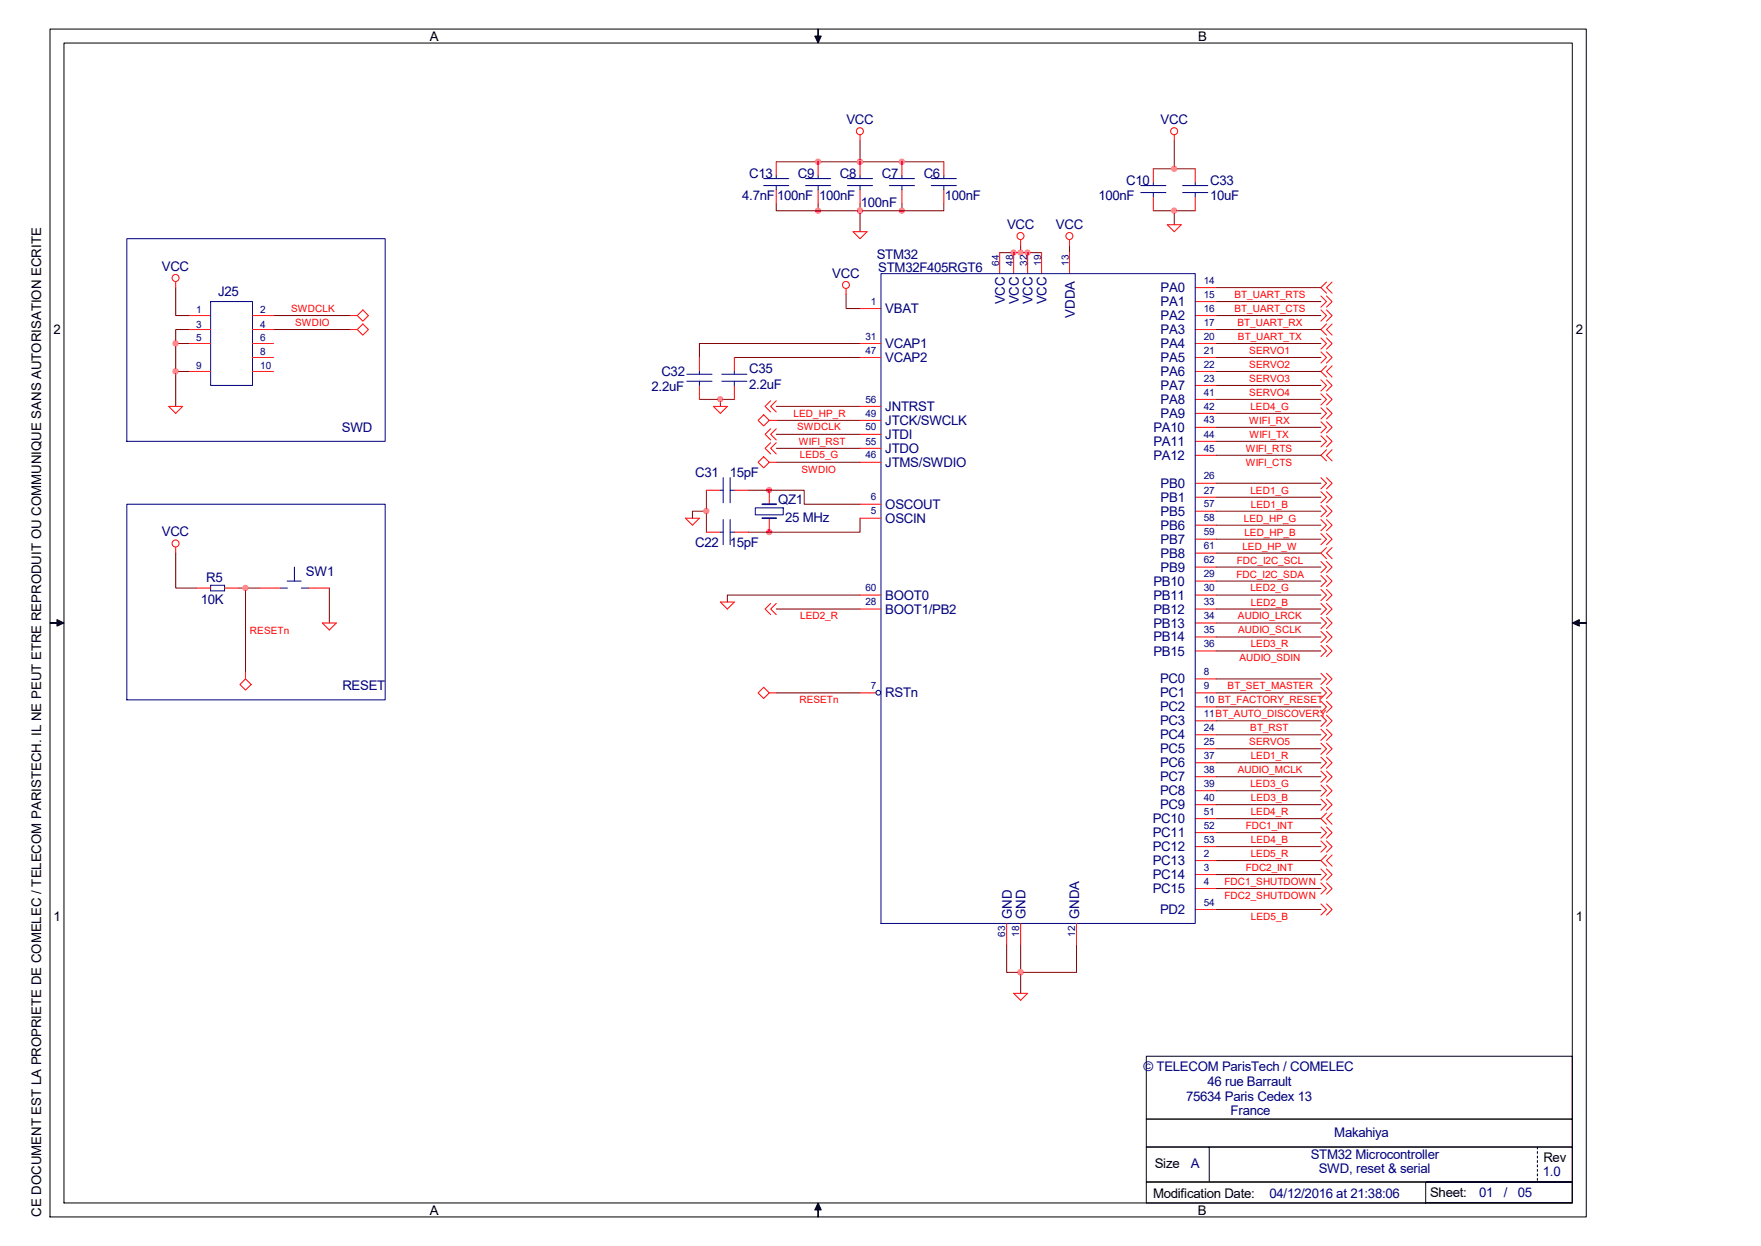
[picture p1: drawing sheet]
<svg xmlns="http://www.w3.org/2000/svg" width="297mm" height="210mm" viewBox="0 0 297 210" stroke-linecap="round" stroke-linejoin="round" font-family="sans-serif">
<g fill="none" stroke="#800000" stroke-width=".17">
<path d="M130.9 34.3v1.2h28.3v-1.2M130.9 27.3h28.3M138 27.3h.1M138 34.3v1.2M145.1 27.3h.1M145.1 23.7v3.6M145.1 34.3v4.8M152.1 27.3h.1M152.1 34.3v1.2M194.5 28.5h7.1M194.5 35.5h7.1M198.1 23.7v4.8"/>
<path d="M198.1 35.5v2.4M29.6 48.5v4.7h2.4M29.6 57.9h2.4M32 55.5h-2.4v13M46.1 53.2h13M46.1 55.5h13M142.7 49.7v2.3h2.4M145.1 57.9h-27.1v2.4M168.6 42.6h7.1M171 42.6h.1M172.1 41.4v1.2M173.3 42.6h.1"/>
<path d="M180.4 41.4v1.2M205.1 48.5h17.7M205.1 50.8h17.7M205.1 53.2h17.7M205.1 55.5h17.7M205.1 57.9h17.7M29.6 62.6h2.4M118 67.3h5.9M121.5 67.3v1.2M123.9 60.3h21.2M130.9 68.5h14.2M130.9 77.9h14.2"/>
<path d="M130.9 73.2h14.2M130.9 70.9h14.2M130.9 75.6h14.2M205.1 60.3h17.7M205.1 62.6h17.7M205.1 65h17.7M205.1 67.3h17.7M205.1 69.7h17.7M205.1 72h17.7M205.1 74.4h17.7M205.1 76.7h17.7M29.6 93.2v5.9h3.6"/>
<path d="M40.2 99.1h3.6M41.4 99.1v14.2M55.5 99.1v5.9M119.1 82.6v7.1M119.1 86.2h-2.3v1.1M126.2 82.6h9.4v2.4h9.5M129.7 89.7h.1M129.7 82.6h.1M145.1 87.3v2.4h-18.9M205.1 81.5h17.7M205.1 83.8h17.7M205.1 97.9h17.7"/>
<path d="M205.1 86.2h17.7M205.1 93.2h17.7M205.1 95.6h17.7M205.1 88.5h17.7M205.1 90.9h17.7M130.9 116.8h14.2M130.9 102.7h14.2M145.1 100.3h-22.4v1.2M205.1 114.4h17.7M205.1 116.8h17.7M205.1 119.1h17.7M205.1 102.7h17.7"/>
<path d="M205.1 100.3h17.7M205.1 105h17.7M205.1 107.4h17.7M205.1 109.7h17.7M205.1 126.2h17.7M205.1 128.6h17.7M205.1 130.9h17.7M205.1 133.3h17.7M205.1 135.6h17.7M205.1 121.5h17.7M205.1 123.9h17.7M205.1 138h17.7"/>
<path d="M169.8 159.2v4.7h11.8v-4.7M172.1 159.2v8.2M205.1 147.4h17.7M205.1 149.8h17.7M205.1 145.1h17.7M205.1 142.7h17.7M205.1 153.3h17.7M205.1 140.3h17.7"/>
</g>
<g fill="#f0f" stroke="#f0f" stroke-width=".17">
<circle cx="172.1" cy="163.9" r=".45"/>
<circle cx="152.1" cy="35.5" r=".45"/>
<circle cx="145" cy="35.5" r=".45"/>
<circle cx="138" cy="35.5" r=".45"/>
<circle cx="198" cy="35.5" r=".45"/>
<circle cx="152.1" cy="27.3" r=".45"/>
<circle cx="145" cy="27.3" r=".45"/>
<circle cx="138" cy="27.3" r=".45"/>
<circle cx="198" cy="28.4" r=".45"/>
<circle cx="173.3" cy="42.6" r=".45"/>
<circle cx="170.9" cy="42.6" r=".45"/>
<circle cx="172.1" cy="42.6" r=".45"/>
<circle cx="129.7" cy="89.7" r=".45"/>
<circle cx="129.7" cy="82.6" r=".45"/>
<circle cx="119.1" cy="86.1" r=".45"/>
<circle cx="29.6" cy="57.9" r=".45"/>
<circle cx="29.6" cy="62.6" r=".45"/>
<circle cx="121.5" cy="67.3" r=".45"/>
<circle cx="41.4" cy="99.1" r=".45"/>
</g>
<g fill="#000" stroke="#000" stroke-width=".17">
<path d="M138 4.9v1.2h.5l-.5 1.2-.6-1.2h.6z" fill-rule="evenodd"/>
<path d="M8.4 105h1.2v-.6l1.2 .6-1.2 .5v-.5z" fill-rule="evenodd"/>
<path d="M265.2 105l1.2-.6v.6h1.1h-1.1v.5z" fill-rule="evenodd"/>
<path d="M138 202.8l.5 1.1h-.5v1.2v-1.2h-.6z" fill-rule="evenodd"/>
</g>
<g fill="none" stroke="#000" stroke-width=".17">
<path d="M8.4 4.9h259.1v200.2h-259.1zM10.8 7.3h254.4v195.5h-254.4zM193.3 178h71.9v10.6h-71.9zM193.3 199.2h71.9v3.6h-71.9zM193.3 188.6h71.9v4.7h-71.9zM193.3 193.3h71.9v5.9h-71.9zM203.9 193.3v5.9M240.5 199.2h24.7v3.6h-24.7zM259.3 193.3v.4M259.3 194.1v.3M259.3 194.8v.4M259.3 195.6v.3"/>
<path d="M259.3 196.4v.3M259.3 197.1v.3M259.3 197.9v.3M259.3 198.6v.3"/>
</g>
<g fill="none" stroke="#f00" stroke-width=".17">
<path d="M130.9 27.3v2.3M130.9 32v2.3M138 27.3v2.3M138 32v2.3M143.9 39.1h2.3l-1.1 1.1zM145.1 22.8v.9M145.1 27.3v2.3M145.1 32v2.3M152.1 27.3v2.3M152.1 32v2.3M159.2 27.3v2.3M159.2 32v2.3"/>
<path d="M194.5 28.5v2.3M194.5 33.2v2.3M196.9 37.9h2.3l-1.1 1.2zM198.1 22.8v.9M201.6 28.5v2.3M201.6 33.2v2.3M29.6 47.5v1M32 53.2h3.5M32 55.5h3.5M32 57.9h3.5M42.6 53.2h3.5M42.6 55.5h3.5"/>
<path d="M42.6 57.9h3.5M59.1 53.2h1.2M59.1 55.5h1.2M60.3 55.5l.9-.9 .9 .9-.9 1zM60.3 53.2l.9-1 .9 1-.9 .9zM142.7 48.7v1M145.1 57.9h3.5M145.1 52h3.5M168.6 42.6v3.5M171 42.6v3.5M172.1 40.4v1M173.3 42.6v3.5"/>
<path d="M175.7 42.6v3.5M180.4 40.4v1M180.4 42.6v3.5M201.6 48.5h3.5M201.6 50.8h3.5M201.6 53.2h3.5M201.6 55.5h3.5M201.6 57.9h3.5M222.8 49.9l.9 .9-.9 1M222.8 52.2l.9 1-.9 .9M222.8 57l.9 .9-.9 .9M222.8 59.3l.9 1-.9 .9"/>
<path d="M223.7 47.5l-.9 1 .9 .9M223.7 49.9l1 .9-1 1M223.7 52.2l1 1-1 .9M223.7 54.6l-.9 .9 .9 1M223.7 57l1 .9-1 .9M223.7 59.3l1 1-1 .9M224.7 47.5l-1 1 1 .9M224.7 54.6l-1 .9 1 1M28.5 68.5h2.3l-1.2 1.2zM32 62.6h3.5M42.6 60.3h3.5M42.6 62.6h3.5"/>
<path d="M118 60.3v2.3M118 65v2.3M120.3 68.5h2.4l-1.2 1.2zM123.9 60.3v2.3M123.9 65v2.3M128.8 77l.9 .9-.9 1-.9-1zM128.8 69.9l.9 1-.9 .9-.9-.9zM129.7 70.9h1.2M129.7 77.9h1.2M130 67.6l-1 .9 1 .9M130 72.3l-1 .9 1 1M130 74.6l-1 1 1 .9"/>
<path d="M130.9 67.6l-.9 .9 .9 .9M130.9 72.3l-.9 .9 .9 1M130.9 74.6l-.9 1 .9 .9M145.1 60.3h3.5M145.1 68.5h3.5M145.1 70.9h3.5M145.1 73.2h3.5M145.1 75.6h3.5M145.1 77.9h3.5M201.6 60.3h3.5M201.6 62.6h3.5M201.6 65h3.5"/>
<path d="M201.6 67.3h3.5M201.6 69.7h3.5M201.6 72h3.5M201.6 74.4h3.5M201.6 76.7h3.5M222.8 64l.9 1-.9 .9M222.8 66.4l.9 .9-.9 1M222.8 68.7l.9 1-.9 .9M222.8 71.1l.9 .9-.9 1M222.8 73.4l.9 1-.9 .9M223.7 61.7l-.9 .9 .9 1M223.7 64l1 1-1 .9"/>
<path d="M223.7 66.4l1 .9-1 1M223.7 68.7l1 1-1 .9M223.7 71.1l1 .9-1 1M223.7 73.4l1 1-1 .9M223.7 75.8l-.9 .9 .9 1M224.7 61.7l-1 .9 1 1M224.7 75.8l-1 .9 1 1M29.6 92.2v1M33.2 99.1h2.3M37.9 99.1h2.3M43.8 99.1h3.5M52 99.1h3.5"/>
<path d="M115.6 87.3h2.4l-1.2 1.2zM119.1 89.7h2.4M119.1 82.6h2.4M123.9 89.7h2.3M123.9 82.6h2.3M129.7 82.6v2.4M129.7 87.3v2.4M145.1 87.3h3.5M145.1 85h3.5M201.6 81.5h3.5M201.6 83.8h3.5M201.6 86.2h3.5"/>
<path d="M201.6 88.5h3.5M201.6 90.9h3.5M201.6 93.2h3.5M201.6 95.6h3.5M201.6 97.9h3.5M222.8 80.5l.9 1-.9 .9M222.8 82.9l.9 .9-.9 1M222.8 97l.9 .9-.9 1M222.8 99.4l.9 .9-.9 .9M222.8 85.2l.9 1-.9 .9M222.8 94.6l.9 1-.9 .9M222.8 87.6l.9 .9-.9 1"/>
<path d="M222.8 89.9l.9 1-.9 .9M223.7 80.5l1 1-1 .9M223.7 82.9l1 .9-1 1M223.7 97l1 .9-1 1M223.7 99.4l1 .9-1 .9M223.7 85.2l1 1-1 .9M223.7 92.3l-.9 .9 .9 1M223.7 94.6l1 1-1 .9M223.7 87.6l1 .9-1 1M223.7 89.9l1 1-1 .9M224.7 92.3l-1 .9 1 1M41.4 114.4l1 1-1 .9-.9-.9z"/>
<path d="M41.4 113.3v1.1M54.4 105h2.3l-1.2 1.2zM121.5 101.5h2.4l-1.2 1.2zM128.8 115.8l.9 1-.9 .9-.9-.9zM129.7 116.8h1.2M130 101.7l-1 1 1 .9M130.9 101.7l-.9 1 .9 .9M145.1 100.3h3.5M145.1 102.7h3.5M145.1 116.8h2.7M201.6 100.3h3.5M201.6 102.7h3.5"/>
<path d="M201.6 105h3.5M201.6 107.4h3.5M201.6 109.7h3.5M201.6 114.4h3.5M201.6 116.8h3.5M201.6 119.1h3.5M222.8 113.5l.9 .9-.9 1M222.8 115.8l.9 1-.9 .9M222.8 118.2l.9 .9-.9 1M222.8 104.1l.9 .9-.9 .9M222.8 106.4l.9 1-.9 .9M222.8 108.8l.9 .9-.9 1"/>
<path d="M222.8 101.7l.9 1-.9 .9M223.7 113.5l1 .9-1 1M223.7 115.8l1 1-1 .9M223.7 118.2l1 .9-1 1M223.7 104.1l1 .9-1 .9M223.7 106.4l1 1-1 .9M223.7 108.8l1 .9-1 1M223.7 101.7l1 1-1 .9M201.6 121.5h3.5M201.6 123.9h3.5M201.6 126.2h3.5M201.6 128.6h3.5"/>
<path d="M201.6 130.9h3.5M201.6 133.3h3.5M201.6 135.6h3.5M201.6 138h3.5M222.8 125.3l.9 .9-.9 1M222.8 127.6l.9 1-.9 .9M222.8 130l.9 .9-.9 1M222.8 132.3l.9 1-.9 .9M222.8 134.7l.9 .9-.9 1M222.8 120.6l.9 .9-.9 .9M222.8 122.9l.9 1-.9 .9M222.8 139.4l.9 .9-.9 1"/>
<path d="M223.7 125.3l1 .9-1 1M223.7 127.6l1 1-1 .9M223.7 130l1 .9-1 1M223.7 132.3l1 1-1 .9M223.7 134.7l1 .9-1 1M223.7 120.6l1 .9-1 .9M223.7 122.9l1 1-1 .9M223.7 139.4l1 .9-1 1M223.7 137l-.9 1 .9 .9M224.7 137l-1 1 1 .9M169.8 155.7v3.5M172.1 155.7v3.5"/>
<path d="M181.6 155.7v3.5M201.6 140.3h3.5M201.6 142.7h3.5M201.6 145.1h3.5M201.6 147.4h3.5M201.6 149.8h3.5M201.6 153.3h3.5M222.8 146.5l.9 .9-.9 .9M222.8 148.8l.9 1-.9 .9M222.8 141.8l.9 .9-.9 .9M222.8 152.4l.9 .9-.9 .9M223.7 146.5l1 .9-1 .9"/>
<path d="M223.7 148.8l1 1-1 .9M223.7 144.1l-.9 1 .9 .9M223.7 141.8l1 .9-1 .9M223.7 152.4l1 .9-1 .9M224.7 144.1l-1 1 1 .9M171 167.4h2.3l-1.2 1.2z"/>
<circle cx="145" cy="22.1" r=".59"/>
<circle cx="172.1" cy="39.8" r=".59"/>
<circle cx="180.4" cy="39.8" r=".59"/>
<circle cx="198" cy="22.1" r=".59"/>
<circle cx="29.6" cy="46.9" r=".59"/>
<circle cx="142.7" cy="48" r=".59"/>
<circle cx="29.6" cy="91.6" r=".59"/>
</g>
<g fill="none" stroke="#000080" stroke-width=".17">
<path d="M128.8 30.1h4.2M128.8 31.3h4.2M130.9 29.6v.5M130.9 31.3v.7M135.9 30.1h4.2M135.9 31.3h4.2M138 29.6v.5M138 31.3v.7M142.9 30.1h4.3M142.9 31.3h4.3M145.1 29.6v.5M145.1 31.3v.7"/>
<path d="M150 30.1h4.2M150 31.3h4.2M152.1 29.6v.5M152.1 31.3v.7M157.1 30.1h4.2M157.1 31.3h4.2M159.2 29.6v.5M159.2 31.3v.7M192.4 31.3h4.2M192.4 32.5h4.2M194.5 30.8v.5M194.5 32.5v.7"/>
<path d="M199.5 31.3h4.2M199.5 32.5h4.2M201.6 30.8v.5M201.6 32.5v.7M21.4 40.2h43.6v34.2h-43.6zM35.5 50.8h7.1v14.2h-7.1zM148.6 46.1h53v109.6h-53zM115.8 63.1h4.3M115.8 64.3h4.3M118 62.6v.5M118 64.3v.7M121.7 63.1h4.3"/>
<path d="M121.7 64.3h4.3M123.9 62.6v.5M123.9 64.3v.7M21.4 85h43.6v33h-43.6zM35.5 98.6h2.4v1h-2.4zM47.3 99.1h1.2M48.4 97.9h2.4M49.7 95.6v2.3M50.8 99.1h1.2M121.5 89.7h.5M121.5 82.6h.5M122 80.5v4.3"/>
<path d="M122 87.6v4.2M123.1 80.5v4.3M123.1 87.6v4.2M123.1 89.7h.8M123.1 82.6h.8M127.4 85.6h4.7v1.2h-4.7z"/>
<circle cx="148.1" cy="116.8" r=".4"/>
</g>
<path d="M128.6 85h2.3M128.6 87.3h2.3" fill="none" stroke="#000080" stroke-width=".28"/>
<g font-size="2.2">
<text x="72.5" y="6.9">A</text>
<text x="202.1" y="6.9">B</text>
<text x="9" y="56.3">2</text>
<text x="265.8" y="56.3">2</text>
<text x="9" y="155.2">1</text>
<text x="265.8" y="155.2">1</text>
<text x="194.8" y="196.8">Size</text>
<text x="260.3" y="195.8">Rev</text>
<text x="194.5" y="201.8">Modification Date:</text>
<text x="241.2" y="201.8">Sheet:</text>
<text x="6.9" y="205.1" transform="rotate(-90 6.9 205.1)">CE DOCUMENT EST LA PROPRIETE DE COMELEC / TELECOM PARISTECH. IL NE PEUT ETRE REPRODUIT OU COMMUNIQUE SANS AUTORISATION ECRITE</text>
<text x="72.5" y="204.7">A</text>
<text x="202" y="204.7">B</text>
</g>
<g font-size="2.2" fill="#000080">
<text x="142.7" y="20.9">VCC</text>
<text x="195.7" y="20.9">VCC</text>
<text x="126.4" y="30">C13</text>
<text x="134.6" y="30">C9</text>
<text x="141.6" y="30">C8</text>
<text x="148.7" y="30">C7</text>
<text x="155.8" y="30">C6</text>
<text x="125.2" y="33.7">4.7nF</text>
<text x="131.1" y="33.7">100nF</text>
<text x="138.1" y="33.7">100nF</text>
<text x="145.2" y="34.9">100nF</text>
<text x="159.3" y="33.7">100nF</text>
<text x="185.3" y="33.7">100nF</text>
<text x="189.9" y="31.2">C10</text>
<text x="204.1" y="33.7">10uF</text>
<text x="204.1" y="31.2">C33</text>
<text x="169.8" y="38.6">VCC</text>
<text x="178.1" y="38.6">VCC</text>
<text x="27.3" y="45.6">VCC</text>
<text x="140.4" y="46.8">VCC</text>
<text x="147.9" y="43.6">STM32</text>
<text x="148.1" y="45.8">STM32F405RGT6</text>
<text x="36.8" y="50">J25</text>
<text x="149.3" y="52.8">VBAT</text>
<text x="169.5" y="51.3" transform="rotate(-90 169.5 51.3)">VCC</text>
<text x="171.8" y="51.3" transform="rotate(-90 171.8 51.3)">VCC</text>
<text x="174.2" y="51.3" transform="rotate(-90 174.2 51.3)">VCC</text>
<text x="176.5" y="51.3" transform="rotate(-90 176.5 51.3)">VCC</text>
<text x="181.3" y="53.6" transform="rotate(-90 181.3 53.6)">VDDA</text>
<text x="195.7" y="49.2">PA0</text>
<text x="195.7" y="51.6">PA1</text>
<text x="195.7" y="54">PA2</text>
<text x="149.3" y="58.7">VCAP1</text>
<text x="195.7" y="56.3">PA3</text>
<text x="195.7" y="58.7">PA4</text>
<text x="109.9" y="65.8">2.2uF</text>
<text x="111.5" y="63.5">C32</text>
<text x="126.4" y="62.9">C35</text>
<text x="126.4" y="65.5">2.2uF</text>
<text x="149.3" y="61">VCAP2</text>
<text x="195.7" y="61">PA5</text>
<text x="195.7" y="63.4">PA6</text>
<text x="195.7" y="65.7">PA7</text>
<text x="149.3" y="71.6">JTCK/SWCLK</text>
<text x="149.3" y="69.3">JNTRST</text>
<text x="195.7" y="68.1">PA8</text>
<text x="195.7" y="70.4">PA9</text>
<text x="57.7" y="72.8">SWD</text>
<text x="149.3" y="76.3">JTDO</text>
<text x="149.3" y="74">JTDI</text>
<text x="194.5" y="72.8">PA10</text>
<text x="194.5" y="75.1">PA11</text>
<text x="194.5" y="77.5">PA12</text>
<text x="117.3" y="80.4">C31</text>
<text x="123.1" y="80.4">15pF</text>
<text x="149.3" y="78.7">JTMS/SWDIO</text>
<text x="195.7" y="82.2">PB0</text>
<text x="131.2" y="85">QZ1</text>
<text x="132.4" y="87.9">25 MHz</text>
<text x="149.3" y="85.8">OSCOUT</text>
<text x="149.3" y="88.1">OSCIN</text>
<text x="195.7" y="89.3">PB6</text>
<text x="195.7" y="86.9">PB5</text>
<text x="195.7" y="84.6">PB1</text>
<text x="27.3" y="90.4">VCC</text>
<text x="117.3" y="92.2">C22</text>
<text x="123.1" y="92.2">15pF</text>
<text x="195.7" y="94">PB8</text>
<text x="195.7" y="91.7">PB7</text>
<text x="33.9" y="101.8">10K</text>
<text x="34.8" y="98.1">R5</text>
<text x="51.6" y="97.2">SW1</text>
<text x="149.3" y="101">BOOT0</text>
<text x="194.5" y="101">PB11</text>
<text x="194.5" y="98.7">PB10</text>
<text x="195.7" y="96.4">PB9</text>
<text x="149.3" y="103.4">BOOT1/PB2</text>
<text x="194.5" y="103.4">PB12</text>
<text x="194.5" y="105.8">PB13</text>
<text x="194.5" y="108.1">PB14</text>
<text x="194.5" y="110.5">PB15</text>
<text x="57.7" y="116.4">RESET</text>
<text x="149.3" y="117.6">RSTn</text>
<text x="195.7" y="119.9">PC2</text>
<text x="195.7" y="117.6">PC1</text>
<text x="195.7" y="115.2">PC0</text>
<text x="195.7" y="122.3">PC3</text>
<text x="195.7" y="124.6">PC4</text>
<text x="195.7" y="129.3">PC6</text>
<text x="195.7" y="131.7">PC7</text>
<text x="195.7" y="127">PC5</text>
<text x="195.7" y="136.4">PC9</text>
<text x="195.7" y="134">PC8</text>
<text x="194.4" y="143.5">PC12</text>
<text x="194.4" y="138.8">PC10</text>
<text x="194.4" y="141.1">PC11</text>
<text x="194.4" y="145.8">PC13</text>
<text x="194.4" y="148.2">PC14</text>
<text x="170.6" y="154.9" transform="rotate(-90 170.6 154.9)">GND</text>
<text x="173" y="154.9" transform="rotate(-90 173 154.9)">GND</text>
<text x="182" y="154.9" transform="rotate(-90 182 154.9)">GNDA</text>
<text x="194.4" y="150.5">PC15</text>
<text x="195.7" y="154.1">PD2</text>
<text x="192.9" y="180.5">© TELECOM ParisTech / COMELEC</text>
<text x="200.1" y="185.5">75634 Paris Cedex 13</text>
<text x="203.7" y="183">46 rue Barrault</text>
<text x="207.6" y="188">France</text>
<text x="225" y="191.6">Makahiya</text>
<text x="200.9" y="196.8">A</text>
<text x="221.1" y="195.3">STM32 Microcontroller</text>
<text x="222.4" y="197.8">SWD, reset &amp; serial</text>
<text x="214.1" y="201.8">04/12/2016 at 21:38:06</text>
<text x="249.5" y="201.8">01</text>
<text x="253.6" y="201.8">/</text>
<text x="256" y="201.8">05</text>
<text x="260.2" y="198.2">1.0</text>
</g>
<g font-size="1.7" fill="#000080">
<text x="168.5" y="44.8" transform="rotate(-90 168.5 44.8)">64</text>
<text x="170.9" y="44.8" transform="rotate(-90 170.9 44.8)">48</text>
<text x="173.2" y="44.8" transform="rotate(-90 173.2 44.8)">32</text>
<text x="175.6" y="44.8" transform="rotate(-90 175.6 44.8)">19</text>
<text x="180.3" y="44.8" transform="rotate(-90 180.3 44.8)">13</text>
<text x="203" y="47.8">14</text>
<text x="33.1" y="52.8">1</text>
<text x="43.9" y="52.8">2</text>
<text x="146.9" y="51.4">1</text>
<text x="203" y="50.2">15</text>
<text x="203" y="52.5">16</text>
<text x="33.1" y="57.5">5</text>
<text x="33.1" y="55.2">3</text>
<text x="43.9" y="59.9">8</text>
<text x="43.9" y="57.5">6</text>
<text x="43.9" y="55.2">4</text>
<text x="146" y="57.3">31</text>
<text x="146" y="59.6">47</text>
<text x="203" y="54.9">17</text>
<text x="203" y="57.3">20</text>
<text x="203" y="59.6">21</text>
<text x="33.1" y="62.2">9</text>
<text x="43.9" y="62.2">10</text>
<text x="203" y="62">22</text>
<text x="203" y="64.3">23</text>
<text x="146" y="67.9">56</text>
<text x="146" y="70.2">49</text>
<text x="203" y="66.7">41</text>
<text x="203" y="69">42</text>
<text x="203" y="71.4">43</text>
<text x="146" y="72.6">50</text>
<text x="146" y="74.9">55</text>
<text x="146" y="77.3">46</text>
<text x="203" y="73.7">44</text>
<text x="203" y="76.1">45</text>
<text x="203" y="80.8">26</text>
<text x="203" y="83.2">27</text>
<text x="146.9" y="86.7">5</text>
<text x="146.9" y="84.3">6</text>
<text x="203" y="85.5">57</text>
<text x="203" y="87.9">58</text>
<text x="203" y="90.3">59</text>
<text x="203" y="92.6">61</text>
<text x="203" y="95">62</text>
<text x="146" y="99.7">60</text>
<text x="203" y="97.3">29</text>
<text x="203" y="99.7">30</text>
<text x="146" y="102">28</text>
<text x="203" y="102">33</text>
<text x="203" y="104.4">34</text>
<text x="203" y="106.7">35</text>
<text x="203" y="109.1">36</text>
<text x="203" y="113.8">8</text>
<text x="146.9" y="116.2">7</text>
<text x="203" y="116.2">9</text>
<text x="203" y="118.5">10 BT_FACTORY_RESET</text>
<text x="203" y="120.9">11BT_AUTO_DISCOVERY</text>
<text x="203" y="123.2">24</text>
<text x="203" y="125.6">25</text>
<text x="203" y="127.9">37</text>
<text x="203" y="130.3">38</text>
<text x="203" y="132.6">39</text>
<text x="203" y="135">40</text>
<text x="203" y="137.3">51</text>
<text x="203" y="139.7">52</text>
<text x="203" y="142.1">53</text>
<text x="203" y="144.4">2</text>
<text x="203" y="146.8">3</text>
<text x="203" y="149.1">4</text>
<text x="203" y="152.7">54</text>
<text x="169.5" y="157.9" transform="rotate(-90 169.5 157.9)">63</text>
<text x="171.9" y="157.9" transform="rotate(-90 171.9 157.9)">18</text>
<text x="181.4" y="157.9" transform="rotate(-90 181.4 157.9)">12</text>
</g>
<g font-size="1.7" fill="#f00">
<text x="49.1" y="52.5">SWDCLK</text>
<text x="208.2" y="50.2">BT_UART_RTS</text>
<text x="208.2" y="52.6">BT_UART_CTS</text>
<text x="49.8" y="54.9">SWDIO</text>
<text x="208.7" y="54.9">BT_UART_RX</text>
<text x="208.8" y="57.3">BT_UART_TX</text>
<text x="210.7" y="59.6">SERVO1</text>
<text x="210.7" y="62">SERVO2</text>
<text x="210.7" y="64.4">SERVO3</text>
<text x="133.9" y="70.2">LED_HP_R</text>
<text x="210.7" y="66.7">SERVO4</text>
<text x="210.7" y="71.4">WIFI_RX</text>
<text x="210.9" y="69.1">LED4_G</text>
<text x="134.5" y="72.6">SWDCLK</text>
<text x="134.7" y="74.9">WIFI_RST</text>
<text x="134.9" y="77.3">LED5_G</text>
<text x="210.1" y="76.2">WIFI_RTS</text>
<text x="210.7" y="73.8">WIFI_TX</text>
<text x="135.2" y="79.7">SWDIO</text>
<text x="210.1" y="78.5">WIFI_CTS</text>
<text x="210.9" y="83.2">LED1_G</text>
<text x="209.8" y="87.9">LED_HP_G</text>
<text x="211" y="85.6">LED1_B</text>
<text x="208.6" y="95">FDC_I2C_SCL</text>
<text x="209.5" y="92.6">LED_HP_W</text>
<text x="209.9" y="90.3">LED_HP_B</text>
<text x="208.5" y="97.4">FDC_I2C_SDA</text>
<text x="210.9" y="99.7">LED2_G</text>
<text x="42.2" y="106.8">RESETn</text>
<text x="135" y="104.4">LED2_R</text>
<text x="208.8" y="104.4">AUDIO_LRCK</text>
<text x="208.8" y="106.8">AUDIO_SCLK</text>
<text x="211" y="102.1">LED2_B</text>
<text x="209" y="111.5">AUDIO_SDIN</text>
<text x="210.9" y="109.1">LED3_R</text>
<text x="134.8" y="118.5">RESETn</text>
<text x="207.1" y="116.2">BT_SET_MASTER</text>
<text x="210.7" y="125.6">SERVO5</text>
<text x="210.9" y="123.3">BT_RST</text>
<text x="208.7" y="130.3">AUDIO_MCLK</text>
<text x="210.9" y="128">LED1_R</text>
<text x="210.9" y="132.7">LED3_G</text>
<text x="210.9" y="137.4">LED4_R</text>
<text x="211" y="135">LED3_B</text>
<text x="210.1" y="139.7">FDC1_INT</text>
<text x="211" y="142.1">LED4_B</text>
<text x="206.5" y="149.2">FDC1_SHUTDOWN</text>
<text x="210.1" y="146.8">FDC2_INT</text>
<text x="210.9" y="144.4">LED5_R</text>
<text x="206.5" y="151.5">FDC2_SHUTDOWN</text>
<text x="211" y="155.1">LED5_B</text>
</g>
</svg>
